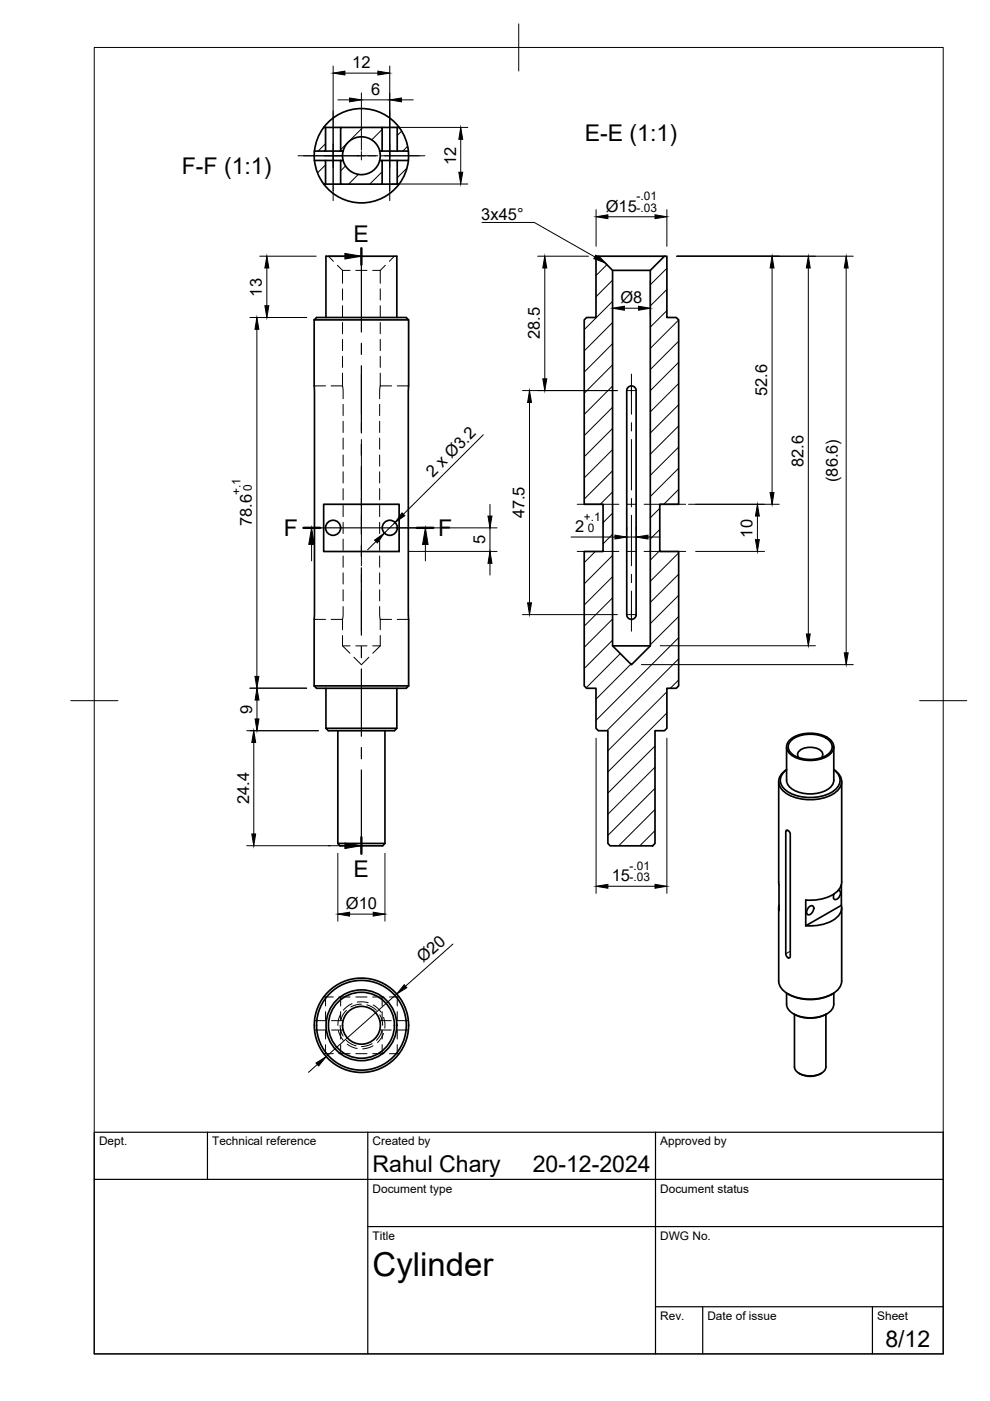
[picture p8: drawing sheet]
<svg xmlns="http://www.w3.org/2000/svg" width="210mm" height="297mm" viewBox="0 0 210 297" stroke-linecap="round" stroke-linejoin="round" font-family="sans-serif">
<!-- layer: Visible -->
<g fill="none" stroke="#000" stroke-width=".36">
<path d="M66.7 34h2.3v5h-.4M66.7 32v2M66.7 34a10 10 0 0 0 1.9 5M68.6 27h.4v5h-2.3M68.6 27a10 10 0 0 0-1.9 5M69 27h3.2M69 32h3.2M69 39h3.2M69 34h3.2M72.7 34h-.5v5h8.8v-5h-.5M72.7 32h-.5v-5h8.8v5h-.5M72.7 32l-.1 .8 .1 1.2"/>
<path d="M72.8 34a4 4 0 0 0 3.8 3 4 4 0 0 0 3.9-3M72.8 32a4 4 0 0 1 3.8-3 4 4 0 0 1 3.9 3M80.5 32l.1 .8-.1 1.2M81 27h3.2M81 39h3.2M81 34h3.2M81 32h3.2M84.6 27h-.4v5h2.4v.8v1.2h-2.4v5h.4M84.6 27a10 10 0 0 0-16 0M84.6 27a10 10 0 0 1 2 5M84.6 39a10 10 0 0 1-16 0M86.6 34a10 10 0 0 1-2 5"/>
<path d="M126.4 54.3h.5l3 3v79.6l4 4 4-4v-79.6l3-3h.5v13h2l.5 .5v39.1h-4v10h4v28.5l-.5 .5h-2v8.5l-.5 .5h-2v23.9l-.5 .5h-9l-.5-.5v-23.9h-2l-.5-.5v-8.5h-2l-.5-.5v-28.5h4v-10h-4v-39.1l.5-.5h2zM126.9 54.3h14M129.9 57.3h8M66.6 67.8h20M66.6 67.8v77.6M66.6 67.8l.5-.5h19l.5 .5v77.6M69.1 67.3v-13h15v13M133.2 82.1a.99 .99 0 0 1 1.1-.2 .99 .99 0 0 1 .6 .9v47.5a.99 .99 0 0 1-1 1 .99 .99 0 0 1-1-1v-47.5zM68.6 106.9h16v10h-16zM129.9 136.9h8M66.6 145.4l.5 .5h19l.5-.5M66.6 145.4h20"/>
<path d="M69.1 154.4h15M69.1 145.9v8.5M71.6 154.9v23.9M81.6 154.9v23.9l-.5 .5h-9l-.5-.5M84.1 145.9v8.5l-.5 .5h-14l-.5-.5M166.8 158.4v7a3.4 3.4 0 0 0 3 2.7 6.7 6.7 0 0 0 6.6-1.5l.4-1.2v-7M167.6 156.8a7.4 7.4 0 0 1 8.4 0 2.07 2.07 0 0 1 .8 2 2.07 2.07 0 0 1-1.5 1.6 7.5 7.5 0 0 1-7.7-.5 1.94 1.94 0 0 1 0-3.1zM167.9 156.9a6.9 6.9 0 0 1 7.8 0 1.91 1.91 0 0 1 .7 1.8 1.91 1.91 0 0 1-1.3 1.5 7.1 7.1 0 0 1-7.2-.4 1.8 1.8 0 0 1 0-2.9zM71.6 178.8h10M165.1 165.7v21.3M166.7 176.1l.5 .1 .4 .5v26.1a.42 .42 0 0 1-.5 .3 .42 .42 0 0 1-.4-.4l-.1-.5zM166.8 163.2a2.71 2.71 0 0 0-.4 4.8 10 10 0 0 0 10.8 0 2.71 2.71 0 0 0-.4-4.8"/>
<path d="M166.8 163.2a2.55 2.55 0 0 0 0 4.5 9.6 9.6 0 0 0 10 0 2.55 2.55 0 0 0 0-4.5M169.4 160.6a1.15 1.15 0 0 1 .7-1.8 3.8 3.8 0 0 1 4.2 .6l.1 .8-.2 .4M178.5 165.7v21.3M165.1 192.5v15.5a3.8 3.8 0 0 0 2.7 3.1 10.2 10.2 0 0 0 9.4-.8 2.95 2.95 0 0 0 1.3-2.3v-15.5M165.1 187l.1 6M165.2 191.9v1.1M171.5 192.4l.3-.3h.5a1.23 1.23 0 0 1-1.1 1.8 1.07 1.07 0 0 1 .3-1.5zM177.7 188.8a.69 .69 0 0 1 .6 .5 .69 .69 0 0 1-.3 .7l-.1 .3a.61 .61 0 0 1-.9 .4 .61 .61 0 0 1-.3-.9l.2-.3M178.4 191.9a3.3 3.3 0 0 1-2.5 3.6l-1.3 .4-1.5 .3-2.3 .1M178.4 187.6v4.3l-7.6 4.4M178.5 187a3.9 3.9 0 0 1-2.9 3.2l-2.6 .6h-2.2v5.5M166.8 210.6v2.3a3.4 3.4 0 0 0 3 2.7 6.7 6.7 0 0 0 6.6-1.6l.4-1.1v-2.3"/>
<path d="M167 210.7a9.9 9.9 0 0 0 9.5 0M168.2 215l.3 .1M168.4 215.1v11.1a2.54 2.54 0 0 0 2.6 1.9 4 4 0 0 0 4-1.5l.1-11.5M175.3 215a7.3 7.3 0 0 1-6.8 .1M169.4 227.6a4.7 4.7 0 0 0 4.7 0"/>
<circle cx="70.6" cy="111.9" r="1.6"/>
<circle cx="82.6" cy="111.9" r="1.6"/>
<circle cx="76.6" cy="217.4" r="10"/>
<circle cx="76.6" cy="217.4" r="7.5"/>
<circle cx="76.6" cy="217.4" r="7"/>
<circle cx="76.6" cy="217.4" r="4"/>
<circle cx="76.6" cy="217.4" r="9.5"/>
</g>
<!-- layer: Hidden -->
<g fill="none" stroke="#000" stroke-width=".21">
<path d="M69.6 54.3l1.1 1.1M71.5 56.2l1.1 1.1M72.6 57.3h1.6M72.6 57.3v2.8M75.4 57.3h2.4M79 57.3h1.6M80.6 57.3v2.8M81.7 56.2l-1.1 1.1M83.6 54.3l-1.1 1.1M72.6 61.2v2.4M72.6 64.8v2.4M72.6 68.4v2.4"/>
<path d="M72.6 72v2.3M72.6 75.5v2.4M72.6 79.1v2.7M80.6 61.2v2.4M80.6 64.8v2.4M80.6 68.4v2.4M80.6 72v2.3M80.6 75.5v2.4M80.6 79.1v2.7M66.6 81.8h2.4M70.2 81.8h2.4M72.6 81.8l.1 2.7"/>
<path d="M72.7 85.7v2.4M72.7 89.3v2.4M72.7 92.9v2.4M72.7 96.5v2.3M80.5 85.7v2.4M80.5 89.3v2.4M80.5 92.9v2.4M80.5 96.5v2.3M80.6 81.8l-.1 2.7M80.6 81.8h2.4M84.2 81.8h2.4M72.7 100v2.4"/>
<path d="M72.7 103.6v2.4M72.7 107.2v2.3M72.7 110.8v2.3M72.7 114.3v2.4M72.7 117.9v2.4M80.5 100v2.4M80.5 103.6v2.4M80.5 107.2v2.3M80.5 110.8v2.3M80.5 114.3v2.4M80.5 117.9v2.4M66.6 131.3h2.4"/>
<path d="M70.2 131.3h2.4M72.6 136.9h1.6M72.6 131.3v2.2M72.6 134.7v2.2M72.6 136.9l1.6 1.6M72.7 128.6l-.1 2.7M72.7 121.5v2.3M72.7 125v2.4M75 139.3l1.6 1.6 1.6-1.6M75.4 136.9h2.4M79 136.9h1.6M80.5 128.6l.1 2.7"/>
<path d="M80.5 121.5v2.3M80.5 125v2.4M80.6 131.3v2.2M80.6 134.7v2.2M80.6 136.9l-1.6 1.6M80.6 131.3h2.4M84.2 131.3h2.4M66.7 216.4h2.4M66.7 218.4h2.4M68.6 211.4h2.1M69 211.4v1.9M69 214.5v1.9"/>
<path d="M69 218.4v1.9M70.3 216.4h2.4M70.3 218.4h2.4M71.8 218.5l.5 1.3 .5 .8M71.9 211.4h2.3M72.1 217.4l.2 1.2 .4 1.1M72.2 215.1l-.4 1-.2 1.3M72.2 211.4v1.9M72.2 214.5v1.9M72.2 218.4v1.9M73.4 214.2a4 4 0 0 0-1.1 2M74.7 212.8l-1.2 .7-.7 .7"/>
<path d="M75.4 211.4h2.4M75.8 212.5l1.3-.1 1 .2M76.6 212.9l-.9 .1-1.3 .5M77.8 213l.9 .4 1.1 .8M79 211.4h2.4M79.1 213.1l.9 .6 .8 .9M80.5 216.4h2.5M80.5 218.4h2.5M80.5 215.1l.5 1.1 .1 1.2M81 218.5l-.5 1.2-.7 .9M81 211.4v1.9M81 214.5v1.9"/>
<path d="M81 218.4v1.9M81.3 215.7l.3 1.4v.9M81.3 219.1l-.5 1-.7 .9M82.6 211.4h2M84.1 216.4h2.5M84.1 218.4h2.5M84.2 211.4v1.9M84.2 214.5v1.9M84.2 218.4v1.9M68.6 223.4h2.1M69 221.5v1.9M71.9 223.4h2.3"/>
<path d="M72.2 221.5v1.9M73.4 220.6l1.1 .8 1 .3M73.6 221.4l1 .6 1.1 .3M75.4 223.4h2.4M78.9 221.3l-1.4 .5-.9 .1M79 223.4h2.4M79.1 221.7l-.7 .4-1.5 .3M81 221.5v1.9M82.6 223.4h2M84.2 221.5v1.9"/>
</g>
<!-- layer: Visible Narrow -->
<path d="M167.1 176.1l-.5 .2M167.6 201.7l-1 .5" fill="none" stroke="#000" stroke-width=".21"/>
<!-- layer: BORDER -->
<path d="M20 10.1h180v276.9h-180zM110 5.1v10M15 148.6h10M195 148.6h10" fill="none" stroke="#000" stroke-width=".21"/>
<!-- layer: TITLEBLOCK -->
<path d="M20 240.1h180v46.9h-180zM20 250h180M44 240.1v9.9M78 240.1v46.9M139 240.1v46.9M78 260.1h122M139 277.1h61M149 277.1v9.9M185 277.1v9.9" fill="none" stroke="#000" stroke-width=".25"/>
<!-- layer: FD_Dimensions -->
<g fill="none" stroke="#000" stroke-width=".21">
<path d="M70.6 14v26.4M73.1 15.5h7M76.6 19.7v12.1M82.6 14v26.4M71.6 21.2h2.5M76.6 21.2h6M83.1 39h16.1M83.1 27h16.1M85.1 21.2h2.5M97.7 29.5v7M55.1 54.3h11.9M56.6 56.8v8"/>
<path d="M114 54.3h10.8M115.5 56.8v23.5M126.4 44.5v7.7M128.9 46h10M129.9 59.4v7.5M137.9 59.4v7.5M141.4 44.5v7.7M143.5 54.3h37.4M163.7 56.8v47.6M171.4 56.8v77.6M179.4 56.8v81.6M53 67.3h12"/>
<path d="M54.5 69.8v73.6M132.4 65.3h3M102.5 92.2l-17 16.8M110.8 82.8h20.1M112.3 85.3v42.5M79.7 114.8l-1.8 1.8M83.8 110.8l-2.3 2.2M84.7 111.9h20.7M86.7 116.9h18.7M103.9 106.9v2.5M103.9 111.9v5M103.9 119.4v2.5"/>
<path d="M121.1 113.9h9.3M132.9 111.8v.6M132.9 113.9h2M134.9 111.8v.6M137.4 113.9h2.5M146 106.9h19.2M147.5 116.9h14.6M160.6 109.4v5M110.8 130.3h20.1M140 136.9h32.9M52.3 154.9h15.2M53 145.9h12"/>
<path d="M53.8 157.4v19.4M54.5 148.4v4M126.4 156.5v32.9M136 140.9h44.9M141.4 156.5v32.9M52.3 179.3h17.7M71.6 180.9v14.4M74.1 193.8h5M81.6 180.9v14.4M128.9 187.9h10M84.1 210.8l-14.9 13.2M96 200.2l-10 8.9"/>
<path d="M67.3 225.7l-1.9 1.7"/>
</g>
<g fill="#000" stroke="#000" stroke-width=".21">
<path d="M70.6 15.5l2.5-.4v.8zM80.1 15.1l2.5 .4-2.5 .4zM74.1 20.8l2.5 .4-2.5 .4zM82.6 21.2l2.5-.4v.8zM97.3 36.5h.8l-.4 2.5zM97.7 27l.4 2.5h-.8zM56.6 54.3l.4 2.5h-.8zM115.5 54.3l.4 2.5h-.8zM126.4 46l2.5-.5v.9zM138.9 45.5l2.5 .5-2.5 .4zM163.7 54.3l.4 2.5h-.8zM171.4 54.3l.4 2.5h-.8z"/>
<path d="M179.4 54.3l.4 2.5h-.8zM54.5 67.3l.4 2.5h-.8zM56.2 64.8h.8l-.4 2.5zM129.9 65.3l2.5-.4v.9zM135.4 64.9l2.5 .4-2.5 .5zM112.3 82.8l.4 2.5h-.8zM115.1 80.3h.8l-.4 2.5zM79.4 114.5l2.1-1.5-1.5 2.1zM85.2 108.7l.6 .6-2 1.5zM103.5 109.4h.8l-.4 2.5zM103.9 116.9l.4 2.5h-.8zM130.4 113.5l2.5 .4-2.5 .4z"/>
<path d="M134.9 113.9l2.5-.4v.8zM160.2 114.4h.8l-.4 2.5zM160.6 106.9l.4 2.5h-.8zM163.3 104.4h.8l-.4 2.5zM111.9 127.8h.8l-.4 2.5zM171 134.4h.8l-.4 2.5zM179 138.4h.8l-.4 2.5zM53.8 154.9l.4 2.5h-.8zM54.1 143.4h.8l-.4 2.5zM54.1 152.4h.8l-.4 2.5zM54.5 145.9l.4 2.5h-.8zM53.4 176.8h.8l-.4 2.5z"/>
<path d="M71.6 193.8l2.5-.4v.8zM79.1 193.4l2.5 .4-2.5 .4zM126.4 187.9l2.5-.4v.8zM138.9 187.5l2.5 .4-2.5 .4zM85.7 208.8l.6 .6-2.2 1.4zM67 225.4l2.2-1.4-1.6 2z"/>
</g>
<!-- layer: Hatching -->
<g fill="none" stroke="#000" stroke-width=".21">
<path d="M69 30.4l-1.5 1.6M69 35l-1.7 1.7M72.5 27l-.3 .2M73.3 35.2l-1.1 1M76 37l-2.1 2M76.9 27l-4.7 4.7M81 27.4l-2.2 2.3M81 31.9l-.1 .1M81 36.4l-2.6 2.6M85.2 27.8l-1 .9M86.3 35.7l-2.1 2M86.4 31l-1 1"/>
<path d="M128.7 56.1l-2.3 2.3M129.9 59.4l-3.5 3.5M141.4 56.9l-3.5 3.5M129.9 63.9l-6 6M129.9 68.4l-6 6M129.9 72.9l-6 6M129.9 77.4l-6 6M141.4 61.4l-3.5 3.5M141.4 65.9l-3.5 3.4M143.9 67.8l-6 6.1M143.9 72.3l-6 6M143.9 76.8l-6 6"/>
<path d="M129.9 81.8l-6 6M129.9 86.3l-6 6M129.9 90.8l-6 6M129.9 95.3l-6 6M129.9 99.8l-6 6M143.9 81.3l-6 6M143.9 85.8l-6 6M143.9 90.3l-6 6M143.9 94.8l-6 6M143.9 99.3l-6 6M126.2 116.9l-2.3 2.4M129.9 104.3l-2.6 2.6"/>
<path d="M129.9 108.8l-2 2M129.9 113.3l-2 2M129.9 117.8l-6 6M139.9 107.8l-2 2M139.9 112.3l-2 2M139.9 116.7l-2 2.1M143.9 103.8l-3.2 3.1M143.9 117.2l-6 6M129.9 122.3l-6 6M129.9 126.8l-6 5.9M129.9 131.2l-6 6M129.9 135.7l-6 6"/>
<path d="M131.5 138.6l-7.2 7.2M143.9 121.7l-6 6M143.9 126.2l-6 6M143.9 130.7l-6 6M143.9 135.2l-17.5 17.5M143.9 139.7l-15.2 15.2M133.8 140.8l-7.4 7.4M138.9 158.2l-10 10M141.4 146.7l-12.5 12.5M141.4 151.2l-12.5 12.5M143.9 144.2l-1.8 1.7M138.9 162.7l-10 9.9"/>
<path d="M138.9 167.1l-10 10M138.9 171.6l-7.7 7.7M138.9 176.1l-3.2 3.2"/>
</g>
<!-- layer: Section Lines -->
<path d="M76.6 52.6v3.5M64.3 111.9h3.6M88.4 111.9h3.5M76.6 177.5v3.5" fill="none" stroke="#000" stroke-width=".51"/>
<path d="M76.6 56.1v14.3M76.6 72.8v2.3M76.6 77.5v14.3M76.6 94.2v2.4M76.6 99v14.2M67.9 111.9h20.5M76.6 115.6v2.4M76.6 120.4v14.3M76.6 137.1v2.3M76.6 141.8v14.3M76.6 158.5v2.4M76.6 163.2v14.3" fill="none" stroke="#000" stroke-width=".25"/>
<path d="M69.6 54.3h3.5M66.1 115.4v3.5M90.2 115.4v3.5M69.6 179.3h3.5" fill="none" stroke="#000" stroke-width=".21"/>
<path d="M73.1 53.7l3.5 .6-3.5 .6zM66.1 111.9l.5 3.5h-1.1zM90.2 111.9l.6 3.5h-1.2zM73.1 178.7l3.5 .6-3.5 .6z" fill="#000" stroke="#000" stroke-width=".21"/>
<!-- layer: Smart Centers -->
<g fill="none" stroke="#000" stroke-width=".21">
<path d="M63.2 33h16.9M70.6 23.5v19M76.6 32.1v1.8M80.7 33h9.4M82.6 23.5v19M76.6 79.3v8.5M133.9 79.3v8.5M76.6 89.6v1.8M76.6 93.2v10.7M133 82.8h1.8M133.9 89.6v1.8M133.9 93.2v10.7"/>
<path d="M76.6 105.7v1.8M76.6 109.2v10.8M122.4 106.9h8.8M122.4 116.9h8.8M133 106.9h1.8M133 116.9h1.8M133.9 105.7v1.8M133.9 109.2v10.8M136.6 106.9h8.8M136.6 116.9h8.8M76.6 121.8v1.7M76.6 125.3v8.5"/>
<path d="M133 130.3h1.8M133.9 121.8v1.7M133.9 125.3v8.5"/>
</g>
<!-- layer: Leaders -->
<path d="M126.3 54.1l2 1.6-2.4-.9z" fill="#000" stroke="#000" stroke-width=".21"/>
<path d="M102.2 47.2h11.1l12.8 7.3" fill="none" stroke="#000" stroke-width=".21"/>
<text font-size="7" x="79" y="270.6">Cylinder</text>
<g font-size="4.9">
<text x="124" y="30">E-E (1:1)</text>
<text x="38.5" y="37">F-F (1:1)</text>
<text x="74.9" y="51.2">E</text>
<text x="60.2" y="113.7">F</text>
<text x="92.9" y="113.7">F</text>
<text x="74.9" y="185.9">E</text>
<text x="79" y="248.5">Rahul Chary</text>
<text x="113" y="248.5">20-12-2024</text>
<text x="187.7" y="285.7">8/12</text>
</g>
<g font-size="3.5">
<text x="74.7" y="14.5">12</text>
<text x="78.7" y="20.1">6</text>
<text x="96.7" y="35.1" transform="rotate(-90 96.7 35.1)">12</text>
<text x="102" y="46.7">3x45°</text>
<text x="128.4" y="44.9">Ø15</text>
<text x="55.5" y="62.9" transform="rotate(-90 55.5 62.9)">13</text>
<text x="131.6" y="64.2">Ø8</text>
<text x="114.5" y="72" transform="rotate(-90 114.5 72)">28.5</text>
<text x="162.6" y="84" transform="rotate(-90 162.6 84)">52.6</text>
<text x="91.8" y="101.3" transform="rotate(-45 91.8 101.3)">2 x Ø3.2</text>
<text x="170.3" y="99" transform="rotate(-90 170.3 99)">82.6</text>
<text x="177.7" y="102.2" transform="rotate(-90 177.7 102.2)">(86.6)</text>
<text x="53.4" y="111.6" transform="rotate(-90 53.4 111.6)">78.6</text>
<text x="111.2" y="109.9" transform="rotate(-90 111.2 109.9)">47.5</text>
<text x="122" y="112.9">2</text>
<text x="159.6" y="114" transform="rotate(-90 159.6 114)">10</text>
<text x="102.8" y="115.4" transform="rotate(-90 102.8 115.4)">5</text>
<text x="53.4" y="151.4" transform="rotate(-90 53.4 151.4)">9</text>
<text x="52.8" y="170.5" transform="rotate(-90 52.8 170.5)">24.4</text>
<text x="129.7" y="186.9">15</text>
<text x="73.3" y="192.7">Ø10</text>
<text x="89.7" y="204.3" transform="rotate(-42 89.7 204.3)">Ø20</text>
</g>
<g font-size="2.5">
<text x="135" y="42.4">-.01</text>
<text x="135" y="44.9">-.03</text>
<text x="51" y="104.9" transform="rotate(-90 51 104.9)">+.1</text>
<text x="53.4" y="104.1" transform="rotate(-90 53.4 104.1)">0</text>
<text x="123.8" y="110.4">+.1</text>
<text x="124.6" y="112.9">0</text>
<text x="133.5" y="184.4">-.01</text>
<text x="133.5" y="186.9">-.03</text>
<text x="21" y="242.9">Dept.</text>
<text x="45" y="242.9">Technical reference</text>
<text x="79" y="242.9">Created by</text>
<text x="140" y="242.9">Approved by</text>
<text x="79" y="252.8">Document type</text>
<text x="140" y="252.8">Document status</text>
<text x="79" y="262.9">Title</text>
<text x="140" y="262.9">DWG No.</text>
<text x="140" y="279.9">Rev.</text>
<text x="150" y="279.9">Date of issue</text>
<text x="186" y="279.9">Sheet</text>
</g>
</svg>
